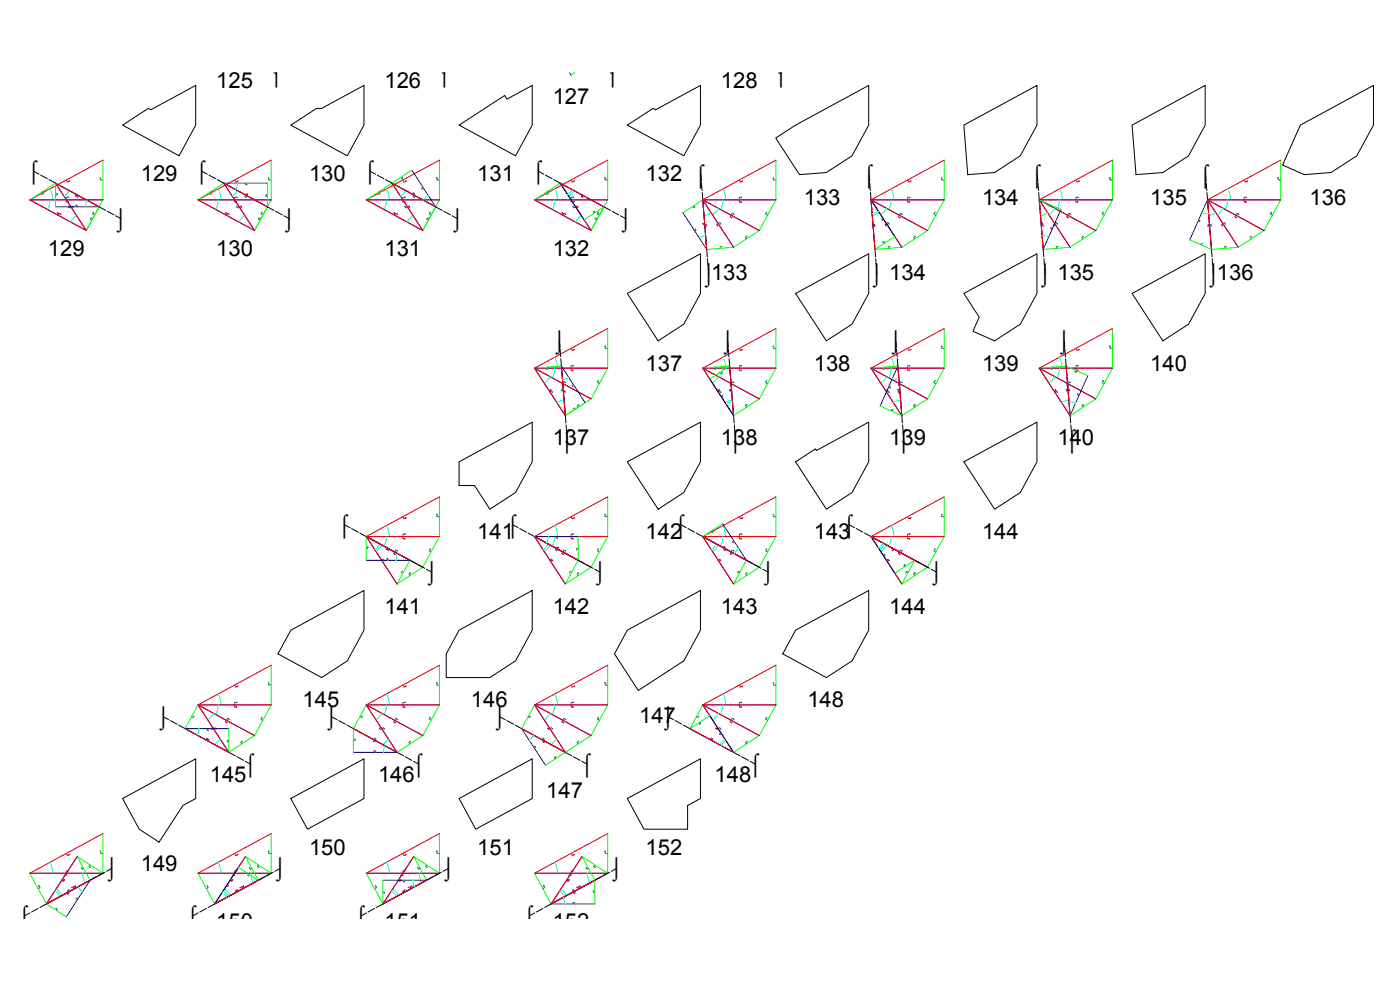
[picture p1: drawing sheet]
<svg xmlns="http://www.w3.org/2000/svg" width="1189mm" height="841mm" viewBox="0 0 1189 841" stroke-linecap="round" stroke-linejoin="round" font-family="sans-serif">
<!-- layer: 0 -->
<g fill="none" stroke="#000" stroke-width=".85">
<path d="M233 62l2 1M375 62l3 1M518 62l2 1M661 62l2 1M104 106l22-14 2 1 38-21v34l-14 26zM247 106l22-14h4l36-20v34l-14 26zM390 106l39-25 2 3 21-12v34l-14 26zM533 106l22-14 2 1 38-21v34l-14 26zM659 117l17-11 62-34v34l-14 26-22 14-23 2zM818 106l63-34v34l-15 26-21 14-23 2zM961 106l62-34v34l-14 26-21 14-23 2zM1104 106l62-34v34l-14 26-22 14-22 2-19-8z"/>
<path d="M29 145l4 3M35 149l5 3M42 152l5 4M49 156l5 3M171 145l5 3M177 149l6 3M184 152l6 4M192 156l5 3M314 145l5 3M320 149l6 3M327 152l6 4M334 156l6 3"/>
<path d="M457 145l5 3M463 149l6 3M470 152l6 4M477 156l6 3M595 149l1 5M596 155v7M738 149v5M739 155v7M881 149v5M881 155l1 7M1024 149v5M1024 155l1 7"/>
<path d="M56 160l5 3M63 164l5 3M70 168l6 3M77 172l6 3M84 175l6 4M91 179l6 3M199 160l5 3M206 164l5 3M213 168l5 3M220 172l6 3M227 175l6 4M234 179l6 3"/>
<path d="M342 160l5 3M349 164l5 3M356 168l5 3M363 172l5 3M370 175l5 4M377 179l6 3M484 160l6 3M491 164l6 3M499 168l5 3M506 172l5 3M513 175l5 4M520 179l5 3"/>
<path d="M596 163l1 7M597 171v7M598 179v7M739 163l1 7M740 171v7M740 179l1 7M882 163l1 7M883 171v7M883 179l1 7M1025 163v7M1026 171v7M1026 179l1 7"/>
<path d="M98 183l5 3M241 183l5 3M384 183l4 3M527 183l4 3M598 187l1 7M599 195v7M741 187l1 7M742 195v7M884 187v7M885 195v7M1027 187v7M1027 195l1 7"/>
<path d="M599 203l1 7M600 211l1 7M601 220v6M742 203l1 7M743 211l1 7M744 220v6M885 203l1 7M886 211v7M887 220v6M1028 203l1 7M1029 211v7M1029 220l1 6"/>
<path d="M601 228l1 5M744 228l1 5M887 228l1 5M1030 228v5M533 249l62-34v34l-14 26-22 14zM676 249l62-34v34l-14 26-22 14zM818 249l63-34v34l-15 26-21 14-19-8 6-12zM961 249l62-34v34l-14 26-21 14zM475 290v5M476 296v7M618 290v5M618 296l1 7"/>
<path d="M761 290v5M761 296l1 7M904 290v5M904 296l1 7M476 304l1 7M477 312v7M619 304l1 7M620 312v7M762 304l1 7M763 312v7M905 304v7M906 312v7"/>
<path d="M478 320v7M478 328l1 7M479 337v6M620 320l1 7M621 328l1 7M622 337v6M763 320l1 7M764 328v7M765 337v6M906 320l1 7M907 328v7M907 337l1 6"/>
<path d="M479 345l1 6M480 353l1 6M622 345l1 6M623 353v6M765 345l1 6M766 353v6M908 345l1 6M909 353v6M481 361v6M481 369l1 5M624 361v6M624 369l1 5"/>
<path d="M766 361l1 6M767 369v5M909 361l1 6M910 369v5M390 392l62-34v34l-14 26-22 14-13-20h-13zM533 392l62-34v34l-14 26-22 14zM676 392l16-11 1 1 45-24v34l-14 26-22 14zM818 392l63-34v34l-15 26-21 14zM292 445l5 3M298 449l6 3M306 452l5 3M313 456l5 3"/>
<path d="M435 445l5 3M441 449l6 3M448 452l6 3M455 456l6 3M578 445l5 3M584 449l6 3M591 452l6 3M598 456l6 3M721 445l5 3M727 449l6 3M734 452l6 3M741 456l6 3"/>
<path d="M320 460l5 3M327 464l5 3M334 468l5 3M341 472l6 3M348 475l6 3M355 479l6 3M463 460l5 3M470 464l5 3M477 468l5 3M484 472l5 3M491 475l5 3M498 479l6 3"/>
<path d="M605 460l6 3M612 464l6 3M620 468l5 3M627 472l5 3M634 475l5 3M641 479l5 3M748 460l6 3M755 464l6 3M762 468l6 3M769 472l6 3M777 475l5 3M784 479l5 3"/>
<path d="M362 483l5 3M505 483l5 3M648 483l4 3M791 483l4 3M247 535l62-34v34l-14 26-22 14-37-20zM390 535l62-34v34l-14 26-22 14h-37v-20zM533 535l62-34v34l-14 26-39 25-20-31zM676 535l62-34v34l-14 26-22 14-37-20zM139 608l4 3M145 612l5 3M152 615l5 3M159 619l5 3"/>
<path d="M282 608l4 3M288 612l5 3M295 615l5 3M302 619l5 3M424 608l5 3M430 612l6 3M438 615l5 3M445 619l5 3M567 608l5 3M573 612l6 3M580 615l6 3M587 619l6 3"/>
<path d="M166 623l6 3M173 627l6 3M180 631l6 3M187 635l6 3M194 638l6 3M309 623l5 3M316 627l5 3M323 631l6 3M330 635l6 3M337 638l6 3M452 623l5 3M459 627l5 3"/>
<path d="M466 631l5 3M473 635l5 3M480 638l6 3M594 623l6 3M602 627l5 3M609 631l5 3M616 635l5 3M623 638l5 3M201 642l6 3M208 646l5 3M344 642l6 3M351 646l5 3"/>
<path d="M487 642l6 3M494 646l5 3M630 642l6 3M637 646l4 3M104 678l62-34v34l-11 6-20 31-17-11zM247 678l62-34v34l-48 26zM390 678l62-34v34l-48 26zM533 678l62-34v34l-11 6v20h-37zM95 737l-5 2M238 737l-5 2M381 737l-5 2M524 737l-5 2"/>
<path d="M54 759l-6 3M61 756l-6 3M68 752l-6 3M75 748l-6 3M82 744l-6 3M89 740l-6 3M197 759l-6 3M204 756l-6 3M211 752l-6 3M218 748l-6 3M225 744l-6 3M232 740l-6 3"/>
<path d="M339 759l-5 3M347 756l-6 3M354 752l-6 3M361 748l-6 3M368 744l-6 3M375 740l-6 3M482 759l-5 3M489 756l-5 3M496 752l-5 3M504 748l-6 3M511 744l-6 3M518 740l-6 3"/>
<path d="M25 775l-4 2M33 771l-6 3M40 767l-6 3M47 763l-6 3M168 775l-4 2M175 771l-5 3M182 767l-5 3M190 763l-6 3M311 775l-4 2M318 771l-5 3M325 767l-5 3M332 763l-5 3"/>
<path d="M454 775l-5 2M461 771l-6 3M468 767l-5 3M475 763l-5 3"/>
</g>
<!-- layer: BASE -->
<g fill="none" stroke="#00f" stroke-width=".85">
<path d="M484 62l1 2M190 155l26 41-48-26h62M190 155l37 21M190 155h37M350 144l20 32-37-21 26 41-48-26h62M87 170h-62l48 26-26-41 37 21h-37M516 170h-62l48 26-26-41 37 21M597 170h62M597 170l48 26M597 170l26 40M597 170l3 42-20-31M740 170h62"/>
<path d="M740 170l48 26M740 170l26 40M740 170l3 42M883 170h62M883 170l48 26M883 170l26 40M883 170l3 42 15-34M1025 170h63M1025 170l48 26M1025 170l27 40M1025 170l4 42M1025 170l-15 34"/>
<path d="M454 312h62M454 312l48 27M454 312l26 41-3-42 20 31M597 312h62M597 312l48 27M620 311l3 42-26-41M740 312h62M740 312l48 27M740 312l26 41-4-42-15 34M883 312h62M883 312l48 27M883 312l26 41"/>
<path d="M905 311l4 42M924 319l-15 34M311 455h62M311 455l48 26M311 455l26 41M454 455h62M454 455l48 26M454 455l26 41M597 455h62M597 455l48 26M597 455l26 41M614 444l20 32"/>
<path d="M740 455h62M740 455l48 26M740 455l26 41M311 476h37M168 598h62M168 598l48 26M168 598l26 40-37-20h37M311 598h62M311 598l48 26M311 598l26 40M454 598h62M454 598l48 26"/>
<path d="M454 598l26 40-37-20 20 31M597 598h62M597 598l48 26M597 598l26 40M300 618l37 20M586 618l37 20M603 607l20 31M300 638h37M66 727l-27 40 48-26h-62M208 727l-26 40 48-26h-62M351 727l-26 40 48-26h-62M494 727l-26 40"/>
<path d="M76 747l-20 31M325 747h37M454 741h62l-48 26M468 767h37"/>
</g>
<!-- layer: PERPENDICULAR -->
<g fill="none" stroke="#0f0" stroke-width=".85">
<path d="M488 62l-3 2M87 136v34l-14 26M230 136v34l-14 26M373 136v34l-14 26M516 136v34l-14 26M659 136v34l-14 26-22 14-23 2M802 136v34l-14 26-22 14-23 2 17-11M945 136v34l-14 26-22 14-23 2M1088 136v34l-15 26-21 14-23 2-19-8M190 155l-22 15M227 155v21M350 144l-39 26"/>
<path d="M476 155l-22 15M25 170l22-15v21M513 176l-17 10M597 170l-17 11M883 170l18 8M516 279v33l-14 27-22 14M659 279v33l-14 27-22 14M802 279v33l-14 27-22 14-19-8M945 279v33l-14 27-22 14M477 311l-23 1M597 312l23-1-17 11M762 311l-22 1"/>
<path d="M883 312l22-1 19 8M373 422v33l-14 26-22 15 11-20M516 422v33l-14 26-22 15 11-20v-21M659 422v33l-14 26-22 15 11-20M802 422v33l-14 26-22 15 11-20-17 10M311 455v21M614 444l-17 11M230 565v33l-14 26-22 14v-20M373 565v33l-14 26-22 14M516 565v33l-14 26-39 25M659 565v33l-14 26-22 14M168 598l-11 20"/>
<path d="M311 598l-11 20v20M454 598l-11 20M597 598l-11 20 17-11M87 707v34l-21-14 10 20M230 707v34l-22-14 11 20-17-11M373 707v34l-22-14 11 20M516 707v34l-22-14 11 20v20M25 741l14 26 17 11M168 741l14 26M311 741l14 26v-20M454 741l14 26"/>
</g>
<!-- layer: HYPOTENUSE -->
<g fill="none" stroke="#f00" stroke-width=".85">
<path d="M87 136l-62 34M230 136l-62 34M373 136l-62 34M516 136l-62 34M659 136l-62 34M802 136l-62 34M945 136l-62 34M1088 136l-63 34M25 170h62M25 170l48 26-26-41 37 21M168 170h62M168 170l48 26-26-41 37 21"/>
<path d="M311 170h62M311 170l48 26-26-41 37 21M454 170h62M454 170l48 26-26-41 37 21M597 170h62M597 170l48 26M597 170l26 40M597 170l3 42M740 170h62M740 170l48 26M740 170l26 40M740 170l3 42"/>
<path d="M883 170h62M883 170l48 26M883 170l26 40M883 170l3 42M1025 170h63M1025 170l48 26M1025 170l27 40M1025 170l4 42M516 279l-62 33M659 279l-62 33M802 279l-62 33M945 279l-62 33"/>
<path d="M454 312h62M454 312l48 27M477 311l3 42-26-41M597 312h62M597 312l48 27M620 311l3 42-26-41M740 312h62M740 312l48 27M762 311l4 42-26-41M883 312h62M883 312l48 27M905 311l4 42-26-41"/>
<path d="M373 422l-62 33M516 422l-62 33M659 422l-62 33M802 422l-62 33M311 455h62M311 455l48 26M311 455l26 41M454 455h62M454 455l48 26M454 455l26 41M597 455h62M597 455l48 26"/>
<path d="M597 455l26 41M740 455h62M740 455l48 26M740 455l26 41M230 565l-62 33M373 565l-62 33M516 565l-62 33M659 565l-62 33M168 598h62M168 598l48 26M168 598l26 40-37-20M311 598h62"/>
<path d="M311 598l48 26M311 598l26 40-37-20M454 598h62M454 598l48 26M454 598l26 40-37-20M597 598h62M597 598l48 26M597 598l26 40-37-20M87 707l-62 34h62l-48 26 27-40M230 707l-62 34h62l-48 26 26-40M373 707l-62 34h62l-48 26 26-40M516 707l-62 34h62l-48 26 26-40"/>
</g>
<!-- layer: Standard -->
<g fill="none" stroke="#0ff" stroke-width=".85">
<path d="M42 160l2 5 1 5M185 160l2 5 1 5M328 160l2 5 1 5M471 160l2 5v5M614 160l2 5v5M757 160l2 5v5M900 160l1 5 1 5M1042 160l2 5 1 5M471 303l2 5v4M614 303l2 5v4M757 303l2 5v4M900 303l1 5 1 4"/>
<path d="M328 446l2 5 1 4M471 446l2 5v4M614 446l2 5v4M757 446l2 5v4M185 589l2 4 1 5M328 589l2 4 1 5M471 589l2 4v5M614 589l2 4v5M42 732l2 4 1 5M185 732l2 4 1 5M328 732l2 4 1 5M471 732l2 4v5"/>
</g>
<g fill="none" stroke="#4554a5" stroke-width=".85">
<path d="M58 167v1M58 167h-2v3M201 167v1M201 167h-2v3M344 167v1M344 167h-2v3M486 167h1l-1 1M487 167h-2v3M629 167h1l-1 1M630 167h-2v3M772 167h1l-1 1M773 167h-2v3"/>
<path d="M915 167h1l-1 1M916 167h-2v3M1058 167h1l-1 1M1059 167h-3v3M486 310h1l-1 1M487 310h-2v2M629 310h1l-1 1M630 310h-2v2M772 310h1l-1 1M773 310h-2v2M915 310h1l-1 1M916 310h-2v2"/>
<path d="M344 453h.1M344 453h-2v2M486 453h1h-1M487 453h-2v2M629 453h1h-1M630 453h-2v2M772 453h1h-1M773 453h-2v2M201 596h.1M201 596h-2v2M344 596h.1M344 596h-2v2"/>
<path d="M486 596h1h-1M487 596h-2v2M629 596h1h-1M630 596h-2v2M58 739h.1M58 739h-2v2M201 739h.1M201 739h-2v2M344 739h.1M344 739h-2v2M486 739h1h-1M487 739h-2v2"/>
</g>
<g fill="none" stroke="#139b48" stroke-width=".85">
<path d="M85 151h.1M85 151v2h2M228 151h.1M228 151v2h2M371 151h.1M371 151v2h2M514 151h.1M514 151v2h2M657 151h.1M657 151v2h2M799 151h1M800 151v2h2"/>
<path d="M942 151h1M943 151v2h2M1085 151h1M1085 151v2h3M514 294h.1M514 294v2h2M657 294h.1M657 294v2h2M799 294h1M800 294v2h2M942 294h1M943 294v2h2"/>
<path d="M371 437v-1v1M371 436v3h2M514 437v-1v1M514 436v3h2M657 437v-1v1M657 436v3h2M799 437l1-1v1M800 436v3h2M228 580v-1v1M228 579v2h2M371 580v-1v1M371 579v2h2"/>
<path d="M514 580v-1v1M514 579v2h2M657 580v-1v1M657 579v2h2M85 723v-1v1M85 722v2h2M228 723v-1v1M228 722v2h2M371 723v-1v1M371 722v2h2M514 723v-1v1M514 722v2h2"/>
</g>
<g fill="none" stroke="#cd2027" stroke-width=".85">
<path d="M56 153l1 2 2-1M59 154h.1M199 153l1 2 2-1h-1M202 154h.1M342 153l1 2 2-1h-1M345 154h-1M485 153l1 2 2-1h-1M488 154h-1M628 153l1 2 2-1h-1M631 154h-1M771 153l1 2 2-1h-1M774 154h-1"/>
<path d="M914 153l1 2 1-1M916 154h.1M1056 153l1 2 2-1M1059 154h.1M485 296l1 1 2-1-1 1M488 296l-1 1M628 296l1 1 2-1-1 1M631 296l-1 1M771 296l1 1 2-1-1 1M774 296l-1 1M914 296l1 1 1-1v1M916 296v1"/>
<path d="M342 439l1 1 2-1h-1M345 439l-1 1M485 439l1 1 2-1h-1M488 439l-1 1M628 439l1 1 2-1h-1M631 439l-1 1M771 439l1 1 2-1h-1M774 439l-1 1M199 581l1 2 2-1h-1M202 582v1M342 581l1 2 2-1h-1M345 582l-1 1"/>
<path d="M485 581l1 2 2-1h-1M488 582l-1 1M628 581l1 2 2-1h-1M631 582l-1 1M56 724l1 2 2-1M59 725v1M199 724l1 2 2-1h-1M202 725v1M342 724l1 2 2-1h-1M345 725l-1 1M485 724l1 2 2-1h-1M488 725l-1 1"/>
</g>
<!-- layer: 0 -->
<g fill="none" stroke="#0ff" stroke-width=".85">
<path d="M202 155l-2 6M42 170v4l-2 4M59 162l-5 4M74 170l-1 5M185 170v4l-2 4M202 162l-5 4M328 170v4l-2 4M345 162l-5 4M364 166l-4 4M471 170l-1 4-1 4M486 161l-4 4M487 162l-4 4"/>
<path d="M610 177l-2 3-3 2M614 170l-1 4-1 4M746 179l-5 2M753 177l-2 3-3 2M757 170l-1 4-1 4M896 177l-2 3-3 2M900 170l-1 4-1 4M1039 177l-2 3-3 2M1043 170l-1 4-2 4M65 183l-3 3-2 2M208 183l-3 3-2 2M351 183l-3 3-2 2"/>
<path d="M494 183l-3 3-2 2M604 181l-6 2M747 181l-6 2M890 181l-6 2M1021 180l5 1M1033 181l-7 2M599 200l-5 2M885 200l6 1M467 320l-2 2-3 3M471 312l-1 5-1 4M610 320l-2 2-3 3M614 312l-1 5-1 4"/>
<path d="M753 320l-2 2-3 3M757 312l-1 5-1 4M896 320l-2 2-3 3M900 312l-1 5-1 4M479 339l-6 3M483 320l-5 2M622 339l-6 3M758 321l5 1M765 339l-6 3M908 339l-7 3M622 341l-5 2M908 341l5 1"/>
<path d="M328 455v5l-2 4M466 455l-2 6M471 455l-1 5-1 4M614 455l-1 5-1 4M757 455l-1 5-1 4M323 462l-5 4M324 463l-2 2-3 3M338 470l-2 5M466 462l-5 4M467 463l-2 2-3 3M608 462l-4 4M610 463l-2 2-3 3"/>
<path d="M627 466l-3 4M750 461l-4 4M751 462l-4 4M753 463l-2 2-3 3M185 598v5l-2 3M328 598v5l-2 3M471 598l-1 5-1 3M614 598l-1 5-1 3M169 618l-2 6M181 605l-2 3-3 3M324 605l-2 3-3 3M467 605l-2 3-3 3"/>
<path d="M610 605l-2 3-3 3M187 627l-4 5M327 633l-1 5M330 627l-4 5M453 624l-4 4M473 627l-5 5M616 627l-5 5M617 629l-4 4M47 756l4 5M48 754l3 3 2 3M66 753l4 4M70 741l1 5 1 3"/>
<path d="M189 757l3 5M190 756l4 5M191 754l3 3 1 3M213 741l1 5 1 3M332 756l5 5M333 754l3 3 2 3M351 747l1 6M356 741l1 5 1 3M475 756l5 5M476 754l3 3 2 3M499 741l1 5 1 3M478 762l2 5"/>
</g>
<g fill="none" stroke="#4554a5" stroke-width=".85">
<path d="M209 155v2h1M209 157h.1M358 160l1 1 1-1M358 160h.1M58 175l1 1h1M58 175v1M64 174h2v2M65 174h.1M66 165l-1 2h1M66 167h.1M201 175l1 1h1M201 175v1"/>
<path d="M209 165l-1 2h1M209 167h.1M344 175l1 1h1M344 175v1M351 165v2h1M352 167h-1M486 171l1-1 1 1M487 175v1h2M487 175v1M487 171h1h-1M494 165v2h1M494 167h1h-1"/>
<path d="M51 181l1 1h-1M52 182l-2-1-1 2M194 181l1 1h-1M195 182l-2-1-1 2M337 181l1 1h-1M338 182l-2-1-1 2M480 181v1M480 182l-1-1-1 2M590 194l1 1-1 1M591 195h.1M598 191h2v1M600 191v1v-1"/>
<path d="M610 190l1-1 1 1M612 190h.1M623 181v1M623 182l-1-1-1 2M741 191h2v1M743 191v1v-1M749 186v1M750 185l-1 1v1M753 190l1-1 1 1M755 190h.1M766 181v1M766 182l-1-1-1 2"/>
<path d="M884 191h2v1M886 191v1v-1M892 193h1M893 193l-1 1 1 1M896 190l1-1 1 1M898 190h-1M909 181v1h-1M909 182l-2-1v2M1018 187h1v1M1019 188h.1M1027 191h1l1 1M1028 191l1 1v-1"/>
<path d="M1038 190l2-1 1 1M1041 190h-1M1051 181l1 1h-1M1052 182l-2-1-1 2M467 333l1-1 1 1M469 333h.1M477 331v-1v1M477 330v2h1M480 324v1M480 325l-1-1-1 2M486 328h.1M487 326l-1 1v1"/>
<path d="M610 333l1-1 1 1M612 333h.1M613 335l1 2h-1M614 336h-1M620 331v-1v1M620 330v2h1M623 324v1M623 325l-1-1-1 2M753 333l1-1 1 1M755 333h.1M755 328h1v1M756 329h.1"/>
<path d="M762 331l1-1v1M763 330v2h1M766 324v1M766 325l-1-1-1 2M896 333l1-1 1 1M898 333h-1M905 331v-1l1 1M905 330l1 2h1M909 324v1h-1M909 325l-2-1v2M915 334l1 1M916 334l-1 1 1 1"/>
<path d="M472 455v2h2M473 456v1M622 460l1 1 1-1M622 460h.1M324 476l1-1 1 1M326 475v1M328 474h2v2M329 474h.1M330 465l-1 2h1M330 467h.1M337 467l1 1h-1M338 468l-2-1-1 1"/>
<path d="M467 476l1-1 1 1M469 475v1M472 465v2h1M473 467h.1M480 467v1M480 468l-1-1-1 1M610 476l1-1 1 1M612 475v1M615 465v2h1M616 467h-1M623 467v1M623 468l-1-1-1 1"/>
<path d="M750 471l1-1 1 1M751 471h.1M753 476l1-1 1 1M755 475v1M758 465v2h1M758 467h1h-1M766 467v1M766 468l-1-1-1 1M176 618v2h1M177 620h.1M181 618l2-1 1 2M183 618l1 1-1-1"/>
<path d="M194 610l1 1-1-1M195 611l-2-1-1 1M324 618l1-1 1 2M326 618v1v-1M337 610l1 1-1-1M338 611l-2-1-1 1M467 618l1-1 1 2M469 618v1v-1M480 610v1v-1M480 611l-1-1-1 1M610 618l1-1 1 2M612 618v1v-1"/>
<path d="M623 610v1v-1M623 611l-1-1-1 1M175 626l1 1v1M176 627l-1-1 1 1M317 637h2v1M318 637h.1M318 626l1 1v1M319 627l-1-1v1M453 634l1-1 1 1M455 634h.1M461 626l1 1v1M461 627v-1v1"/>
<path d="M604 626l1 1-1 1M604 627v-1v1M611 623l1 1 1-1M611 623h.1M54 747h1M55 747l-1 1-2-1M58 755h1h-1M59 755l-2 1 1 1M61 753l2-1v2M61 753h1M194 752h.1M194 751l-1 1h-1"/>
<path d="M197 747h1h-1M198 747l-1 1-2-1M201 755h.1M201 755l-1 1 1 1M204 753l1-1 1 2M204 753h.1M340 747h1h-1M341 747l-1 1-2-1M343 748h.1M344 747v1h-2M344 755h.1M344 755l-1 1 1 1"/>
<path d="M347 753l1-1 1 2M347 753h.1M483 747h.1M483 747l-1 1-1-1M487 755h.1M487 755l-1 1 1 1M490 753l1-1 1 2M490 753h.1M65 763h.1M66 763l-1-1v1M487 766h.1M488 766h-1v1"/>
</g>
<g fill="none" stroke="#139b48" stroke-width=".85">
<path d="M341 151v1M341 150l1 1-1 1M36 164v1M36 163l1 1-1 1M48 165h1M48 164v1h-1M179 164v1M179 163l1 1-1 1M226 166h.1M227 165h-1v2M322 164l-1 1h1M322 163l1 1-2 1"/>
<path d="M465 164l-1 1h1M465 163l1 1-2 1M504 179v1M505 179l-1 1v1M588 175l1 1 1-1M590 176h.1M890 174v1M892 174l-1 1-1-1M77 186h.1M79 186l-2-1v1M79 181l1-1-1 1M80 180l-1 2 1 1"/>
<path d="M220 186h.1M222 186l-2-1v1M222 181v-1v1M222 180v2l1 1M363 186h.1M364 186l-1-1v1M365 181v-1v1M365 180l-1 2 2 1M506 186h-1h1M507 186l-1-1-1 1M508 181v-1v1M508 180l-1 2 2 1"/>
<path d="M651 181v-1v1M651 180l-1 2 2 1M793 181l1-1v1M794 180l-1 2 2 1M936 181l1-1v1M937 180l-1 2 2 1M1079 181l1-1v1M1080 180l-1 2 1 1M612 209h1h-1M613 209h-2l1 2M634 201v-1v1M634 200l-1 1 1 2"/>
<path d="M750 206l1-1v1M750 205v1M755 209h1h-1M756 209h-2v2M777 201v-1v1M777 200l-1 1 1 2M898 209h1h-1M899 209h-2v2M920 201v-1v1M920 200l-1 1 1 2M1021 207h.1M1021 207l-1-1v2"/>
<path d="M1041 209h.1M1041 209h-1v2M1062 201l1-1v1M1063 200l-1 1v2M464 313h.1M465 312v1h-1M607 313h.1M608 312v1h-1M611 316l1 1h1M613 317h.1M750 313h.1M751 312v1h-1"/>
<path d="M893 313h.1M894 312v1h-1M913 315v1M915 315l-1 1-1-1M508 323v1M508 323l-1 2 2 1M651 323v1M651 323l-1 2 2 1M793 323h1v1M794 323l-1 2 2 1M936 323h1v1M937 323l-1 2 2 1"/>
<path d="M487 347l1-1v1M487 347h.1M491 344v-1v1M491 343l-1 1 1 2M634 344v-1v1M634 343l-1 1 1 2M758 348h.1M758 348l-1-1v2M777 344v-1v1M777 343l-1 1 1 2M920 344v-1v1M920 343l-1 1 1 2"/>
<path d="M605 451h.1M605 450l1 1-1 1M312 465h.1M312 464v1h-1M365 466h.1M365 466l-1 2h2M490 466h.1M491 465h-1v2M508 466h.1M508 466l-1 2h2M651 466h.1M651 466l-1 2h2"/>
<path d="M768 479v1M769 479l-1 1v1M793 466h1M794 466l-1 2h2M341 486h.1M343 486l-2-1v1M348 486h1l-1 1M349 486l-2 1 1 1M484 486h.1M486 486l-2-1v1M491 486v1M491 486l-1 1 1 1"/>
<path d="M627 486h-1h1M628 486l-1-1-1 1M634 486v1M634 486l-1 1 1 1M769 486h1M771 486l-1-1-1 1M777 486v1M777 486l-1 1 1 1M164 608h1M165 608l-1 1-1-1M222 609h.1M222 609v1l1 1"/>
<path d="M307 608h1h-1M308 608l-1 1-1-1M365 609h.1M365 609l-1 1 2 1M450 608h.1M450 608v1l-2-1M508 609h.1M508 609l-1 1 2 1M593 608h.1M593 608v1l-2-1M594 614v1M594 613l1 1-1 1"/>
<path d="M651 609h.1M651 609l-1 1 2 1M193 629h.1M194 628h-1v2M205 629h1l-1 1M206 629l-2 1 1 1M301 628h.1M301 627v1h-1M348 629h1l-1 1M349 629l-2 1 1 1M491 629v1M491 629l-1 1 1 1"/>
<path d="M634 629v1M634 629l-1 1 1 1M472 642v1M472 642l-1 1 1 1M69 736l1 2 1-1M69 737v-1v1M76 734v1l1 1M77 736h-1M212 736l1 2 1-1M212 737v-1v1M219 734l-1 1 2 1M219 736h1h-1"/>
<path d="M355 736l1 2 1-1M355 737v-1v1M362 734l-1 1 2 1M362 736h1h-1M498 736v2l2-1M498 737v-1v1M505 734l-1 1 2 1M505 736h1h-1M33 752l1 1-2 1M34 752h-1M176 752l1 1-2 1M176 752h.1"/>
<path d="M211 742l-1 1h1M211 743h.1M319 752l1 1-2 1M319 752h.1M325 757h1v1M326 758h1M462 752l1 1-2 1M462 752h.1M504 756h.1M504 756v1h1M47 771l2 1-1 1M48 771h.1"/>
</g>
<g fill="none" stroke="#cd2027" stroke-width=".85">
<path d="M56 170v1h2M58 171v1M60 176l1-1 1 1M62 175v1M64 166h.1M66 165l-1 2-1-1M199 170v1h2h-1M201 171l-1 1M203 176l1-1 1 1M205 175v1M210 165l-1-1v1M210 165h.1"/>
<path d="M342 170v1h2h-1M344 171l-1 1M346 176l1-1 1 1M348 175v1M351 164h.1M351 164h1l-1 1M485 170v1h2h-1M487 171l-1 1M489 176l1-1 1 1h-1M491 175v1M494 165v2M494 167h1"/>
<path d="M628 170v1h2h-1M630 171l-1 1M771 170v1h2h-1M773 171l-1 1M914 170v1h1M915 171v1M1056 170v1h2M1058 171v1M49 180v1M49 181v-1l1 1-1 2M192 180v1M192 181v-1l1 1-1 2"/>
<path d="M334 180l1 1M335 181l-1-1 2 1-1 2M477 180l1 1M478 181l-1-1 2 1-1 2M597 189v1M597 190v-1v2h1M609 191v1M610 190l-1 1v1v-1M621 183l-1 1 1 1v-1M621 185h.1M741 191h2M743 191v1"/>
<path d="M752 191v1M753 190l-1 1v1v-1M764 183l-1 1 1 1v-1M764 185h.1M885 190v1h-1M885 189l1 1M895 191v1M896 190l-2 1 1 1v-1M907 183l-1 1 1 1v-1M907 185h.1M1026 192h.1M1027 191h-1v1"/>
<path d="M1038 191v1M1038 190l-1 1 1 1v-1M1049 183v1l1 1v-1M1050 185h.1M485 312v2h2h-1M487 314l-1 1M628 312v2h2h-1M630 314l-1 1M771 312v2h2h-1M773 314l-1 1M914 312v2h1M915 314v1"/>
<path d="M467 331h1M468 331h-1l1 1-1 1M478 326l-1 1 2 1-1-1M478 328h1M478 332h2v1v-1M480 332v1M610 331h1M610 331l1 1-1 1M620 331h.1M620 331v1h1M621 326l-1 1 1 1v-1M621 328h.1"/>
<path d="M753 331h1M753 331l1 1-1 1M763 333h.1M764 326l-1 1 1 1v-1M764 328h.1M764 332h-1v1M896 331h.1M896 331l1 1-1 1M907 326l-1 1 1 1v-1M907 328h.1M908 331v-1v2h-1M908 330v1"/>
<path d="M342 455v2h2h-1M344 457h-1M485 455v2h2h-1M487 457h-1M628 455v2h2h-1M630 457h-1M771 455v2h2h-1M773 457h-1M324 476l1-1 1 1M326 475v1M328 466h.1M330 465l-1 2-1-1"/>
<path d="M335 468l-1 2 2 1-1-1M335 471h1M467 476l1-1 1 1M469 475v1M474 465l-1-1-1 1M474 465h.1M478 468l-1 2 2 1-1-1M478 471h1M610 476l1-1 1 1h-1M612 475v1M615 464h.1M615 464h1l-1 1"/>
<path d="M621 468l-1 2 1 1v-1M621 471h.1M753 476l1-1 1 1h-1M755 475v1M758 465v2M758 467h1M764 468l-1 2 1 1v-1M764 471h.1M199 598v2h2h-1M342 598v2h2h-1M485 598v2h2h-1M628 598v2h2h-1"/>
<path d="M179 618h.1M180 618h-1l1 1 1-1M192 611l-1 2h2h-1M192 613h1M201 600h-1M322 618h.1M322 618l1 1 1-1M335 611l-1 2h2h-1M335 613h1M344 600h-1M465 618h.1M465 618l1 1 1-1"/>
<path d="M478 611l-1 2h2h-1M478 613h1M487 600h-1M608 618h.1M608 618l1 1 1-1M621 611l-1 2h1M621 613h.1M630 600h-1M177 628h1l-2-1v1M177 628h1M317 629h.1M319 628l-1 2-1-1"/>
<path d="M462 628l-1 2h1M462 630h.1M604 627h.1M604 627h1l-1 1M54 747v1l-2-1M54 743h1M54 747h.1M56 741v2h-2h1M58 759h-1M58 757l1 1-1 1M64 752l-1 1v1M64 752h.1"/>
<path d="M197 747v1l-2-1M197 743h1M197 747h.1M199 741v2h-2h1M201 756h-1l1 1M201 755h.1M207 752l-1 1v1M207 752h-1M340 747l-1 1-1-1M340 743h1M340 747h.1M342 741v2h-2h1"/>
<path d="M342 756v1M342 757l1-1 1 1M349 752h1l-2 1 1 1M350 752h-1M483 747l-1 1-1-1M483 743h1M483 747h.1M485 741v2h-2h1M487 757v1h1M488 758h.1M492 752h1l-2 1 1 1M493 752h-1"/>
</g>
<g font-size="18.7">
<text x="229" y="70">⌠</text>
<text x="372" y="70">⌠</text>
<text x="515" y="70">⌠</text>
<text x="658" y="70">⌠</text>
<text x="184" y="74">125</text>
<text x="326" y="74">126</text>
<text x="612" y="74">128</text>
<text x="469" y="88">127</text>
<text x="23" y="152">⌠</text>
<text x="120" y="154">129</text>
<text x="166" y="152">⌠</text>
<text x="262" y="154">130</text>
<text x="309" y="152">⌠</text>
<text x="405" y="154">131</text>
<text x="452" y="152">⌠</text>
<text x="548" y="154">132 ⌠</text>
<text x="732" y="155">⌠</text>
<text x="875" y="155">⌠</text>
<text x="1018" y="155">⌠</text>
<text x="683" y="174">133</text>
<text x="834" y="174">134</text>
<text x="977" y="174">135</text>
<text x="1112" y="174">136</text>
<text x="97" y="192">⌡</text>
<text x="240" y="192">⌡</text>
<text x="383" y="192">⌡</text>
<text x="526" y="192">⌡</text>
<text x="41" y="217">129</text>
<text x="184" y="217">130</text>
<text x="326" y="217">131</text>
<text x="469" y="217">132</text>
<text x="596" y="239">⌡133</text>
<text x="739" y="239">⌡ 134</text>
<text x="882" y="239">⌡ 135</text>
<text x="1025" y="239">⌡136</text>
<text x="469" y="296">⌡</text>
<text x="612" y="296">⌡</text>
<text x="755" y="296">⌡</text>
<text x="898" y="296">⌡</text>
<text x="548" y="315">137</text>
<text x="691" y="315">138</text>
<text x="834" y="315">139</text>
<text x="977" y="315">140</text>
<text x="469" y="378">137</text>
<text x="612" y="378">138</text>
<text x="755" y="378">139</text>
<text x="898" y="378">140</text>
<text x="476" y="380">⌠</text>
<text x="619" y="380">⌠</text>
<text x="762" y="380">⌠</text>
<text x="905" y="380">⌠</text>
<text x="287" y="452">⌠</text>
<text x="430" y="452">⌠</text>
<text x="573" y="452">⌠</text>
<text x="715" y="452">⌠</text>
<text x="405" y="457">141</text>
<text x="548" y="457">142</text>
<text x="691" y="457">143</text>
<text x="834" y="457">144</text>
<text x="361" y="492">⌡</text>
<text x="504" y="492">⌡</text>
<text x="647" y="492">⌡</text>
<text x="790" y="492">⌡</text>
<text x="326" y="521">141</text>
<text x="469" y="521">142</text>
<text x="612" y="521">143</text>
<text x="755" y="521">144</text>
<text x="257" y="600">145</text>
<text x="400" y="600">146</text>
<text x="686" y="600">148</text>
<text x="133" y="615">⌡</text>
<text x="276" y="615">⌡</text>
<text x="419" y="615">⌡</text>
<text x="543" y="614">147</text>
<text x="562" y="615">⌡</text>
<text x="207" y="655">⌠</text>
<text x="350" y="655">⌠</text>
<text x="493" y="655">⌠</text>
<text x="636" y="655">⌠</text>
<text x="178" y="664">145</text>
<text x="321" y="664">146</text>
<text x="607" y="664">148</text>
<text x="464" y="677">147</text>
<text x="262" y="725">150</text>
<text x="405" y="725">151</text>
<text x="548" y="725">152</text>
<text x="89" y="744">⌡</text>
<text x="120" y="739">149</text>
<text x="232" y="744">⌡</text>
<text x="375" y="744">⌡</text>
<text x="518" y="744">⌡</text>
<text x="15" y="784">⌠</text>
<text x="158" y="784">⌠</text>
<text x="301" y="784">⌠</text>
<text x="444" y="784">⌠</text>
<text x="184" y="789">150</text>
<text x="326" y="789">151</text>
<text x="469" y="789">152</text>
</g>
</svg>
